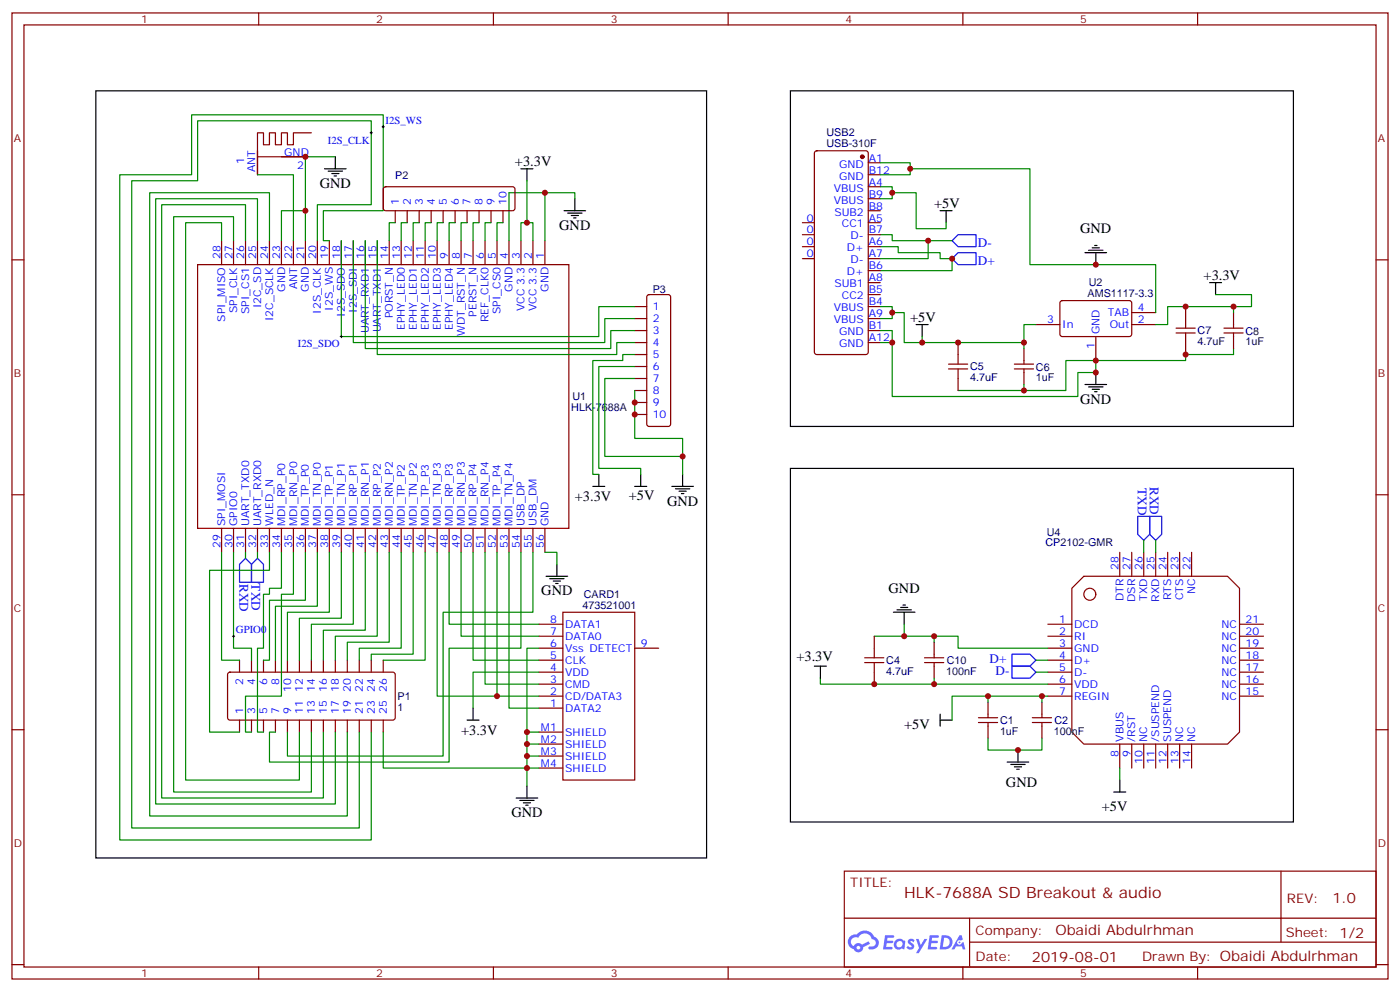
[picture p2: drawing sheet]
<svg xmlns="http://www.w3.org/2000/svg" width="412mm" height="292mm" viewBox="0 0 412 292" stroke-linecap="round" stroke-linejoin="round" font-family="sans-serif">
<g fill="none" stroke="#870000" stroke-width=".35">
<path d="M3.5 3.8h405.4v284.3h-405.4zM7.1 7.3h398.2v277.3h-398.2zM76.2 3.8v3.5M145.3 3.8v3.5M214.5 3.8v3.5M283.6 3.8v3.5M352.8 3.8v3.5M3.5 76.5h3.6M405.3 76.5h3.6M3.5 145.6h3.6M405.3 145.6h3.6M3.5 214.8h3.6"/>
<path d="M405.3 214.8h3.6M248.7 256.4h156.6v28.2h-156.6zM377.3 256.4v20.9M248.7 270.2h156.5M285.6 277.3h119.6M285.6 270.2v14.2M3.5 283.9h3.6M76.2 284.6v3.5M145.3 284.6v3.5M214.5 284.6v3.5M283.6 284.6v3.5M352.8 284.6v3.5"/>
<path d="M405.3 283.9h3.6"/>
</g>
<g fill="#5487ff">
<path d="M267.7 276.5a1.22 1.22 0 0 1 1.7 .3l-.4 .6a.47 .47 0 0 0-.3-.4 .47 .47 0 0 0-.5 .1l.1 .3a1.14 1.14 0 0 1 .8 1.7 1.14 1.14 0 0 1-1.9 0l-.2-.2 .5-.5 .7 .4a.29 .29 0 0 0 .3-.3 .29 .29 0 0 0-.2-.3 1.04 1.04 0 0 1-.6-1.7z"/>
<path d="M260.7 275.3h2.4l.3 .2-.2 .5h-1.8l-.1 .9h1.5l.3 .3-.3 .4h-1.6l-.2 1.1h1.7l.2 .4-.2 .3h-2.6z"/>
<path d="M273.8 275.3h2.4l.3 .2-.1 .5h-1.8l-.2 .9h1.6l.3 .3-.4 .4h-1.6l-.1 1.1h1.7l.2 .4-.2 .3h-2.6z"/>
<path d="M282.6 275.3h.7l.3 1.2-.6 .3a.69 .69 0 0 0-1 .3 .69 .69 0 0 0 .4 1 .69 .69 0 0 0 .9-.6l.5-.3 .6 2.2h-.8l-.2-.9h-1.8l-.5 .9h-.8z"/>
<path d="M269.8 276.4h.8l.6 1.8 1.1-1.8h.9l-2.6 4.1h-.8l.9-1.5z"/>
<path d="M277.4 275.3l-.6 4.1h1.3a2.11 2.11 0 0 0 2.5-2.1 2.11 2.11 0 0 0-2.5-2zM278.1 276a1.39 1.39 0 0 1 1.7 1.4 1.39 1.39 0 0 1-1.8 1.3h-.3z"/>
<path d="M263.7 276.9a1.54 1.54 0 0 0-.1 2.1 1.54 1.54 0 0 0 2.2 .2l.6 .2 .3-2.3-.2-.2-.4-.1a1.49 1.49 0 0 0-2.4 .1zM264 277.9a.94 .94 0 0 1 1.8 0 .94 .94 0 0 1-1.8 0z"/>
<path d="M250.4 275.6a2.18 2.18 0 0 0 1.1 3.8 1.44 1.44 0 0 0 1.6 .9 1.44 1.44 0 0 0 1.2-1.5l2-1-.5-.7-1.9 .9a1.47 1.47 0 0 0-2.4 .5 1.39 1.39 0 0 1-.7-2 1.39 1.39 0 0 1 2-.4 2.12 2.12 0 0 1 2.2-1.4 2.12 2.12 0 0 1 1.9 1.7 1.14 1.14 0 0 1 1.1 1.5 1.14 1.14 0 0 1-1.7 .7 .43 .43 0 0 0-.5 .3 .43 .43 0 0 0 .4 .5 1.98 1.98 0 0 0 2.5-1.2 1.98 1.98 0 0 0-1.2-2.5 3.1 3.1 0 0 0-5.3-.7l-.9 .1zM252.3 278.9a.55 .55 0 0 1 1.1 0 .55 .55 0 0 1-1.1 0z"/>
<circle cx="282.6" cy="277.4" r=".26"/>
</g>
<g fill="none" stroke="#870000" stroke-width=".35">
<path d="M91.7 39.1h-5.3v3.5h-1.7v-3.5h-1.8v3.5h-1.8v-3.5h-1.7v3.5h-1.8v-3.5h-1.8v12.3v-7M75.8 46.1h14.2M113.1 55.2l.5-.2h37.4l.5 .2 .2 .5v5.6l-.2 .5-.5 .2h-37.4l-.5-.2-.2-.5v-5.6zM240.1 44.6l.5-.2h14.5l.6 .4 .1 58.8-.5 .7-14.7 .1-.7-.5v-58.8zM255.8 51.4h3.5M255.8 58.5h3.5M255.8 47.9h3.5M255.8 55h3.5M58.2 77.9h109.4v77.6h-109.4zM65.3 70.8v7.1M68.8 70.8v7.1M72.3 70.8v7.1"/>
<path d="M75.8 70.8v7.1M79.4 70.8v7.1M82.9 70.8v7.1M86.4 70.8v7.1M90 70.8v7.1M93.5 70.8v7.1M97 70.8v7.1M100.5 70.8v7.1M104.1 70.8v7.1M107.6 70.8v7.1M111.1 70.8v7.1M114.7 70.8v7.1"/>
<path d="M116.4 62v3.5M118.2 70.8v7.1M119.9 62v3.5M121.7 70.8v7.1M123.5 62v3.5M125.2 70.8v7.1M127 62v3.5M128.8 70.8v7.1M130.5 62v3.5M132.3 70.8v7.1M134.1 62v3.5M135.8 70.8v7.1"/>
<path d="M137.6 62v3.5M139.3 70.8v7.1M141.1 62v3.5M142.9 70.8v7.1M144.6 62v3.5M146.4 70.8v7.1M148.2 62v3.5M149.9 70.8v7.1M153.5 70.8v7.1M157 70.8v7.1M160.5 70.8v7.1M236.4 65.5h3.5"/>
<path d="M236.4 69.1h3.5M236.4 72.6h3.5M236.4 76.1h3.5M255.8 65.5h3.5M255.8 79.7h3.5M255.8 69.1h3.5M255.8 72.6h3.5M255.8 76.1h3.5M255.8 62h3.5M187 90.2h3.5M187 93.8h3.5M187 97.3h3.5"/>
<path d="M190.7 86.9l.5-.2h5.6l.5 .2 .3 .5v37.4l-.3 .5-.5 .2h-5.6l-.5-.2-.2-.5v-37.4zM255.8 90.2h3.5M255.8 93.8h3.5M255.8 97.3h3.5M255.8 83.2h3.5M255.8 86.7h3.5M305.2 95.5h7M312.4 88.7l.5-.2h20l.5 .7-.1 9.4-.6 .5-20.1-.1-.4-.6v-9.2zM322.8 99.1v7M333.4 95.5h7M333.4 92h7M346.4 98h5.7"/>
<path d="M346.4 96.6h5.7M349.2 90.2v6.4M349.2 98v6.4M360.5 98h5.7M360.5 96.6h5.7M363.4 92v4.6M363.4 98v4.6M187 100.8h3.5M187 104.4h3.5M187 107.9h3.5M187 111.4h3.5M187 114.9h3.5"/>
<path d="M187 118.5h3.5M255.8 100.8h3.5M279.4 108.6h5.6M279.4 107.2h5.6M282.2 100.8v6.4M282.2 108.6v6.3M298.8 108.6h5.6M298.8 107.2h5.6M301.6 102.6v4.6M301.6 108.6v4.6M187 122h3.5M65.3 155.5v7.1"/>
<path d="M68.8 155.5v7.1M72.3 155.5v7.1M75.8 155.5v7.1M79.4 155.5v7.1M82.9 155.5v7.1M86.4 155.5v7.1M90 155.5v7.1M93.5 155.5v7.1M97 155.5v7.1M100.5 155.5v7.1M104.1 155.5v7.1M107.6 155.5v7.1"/>
<path d="M111.1 155.5v7.1M114.7 155.5v7.1M118.2 155.5v7.1M121.7 155.5v7.1M125.2 155.5v7.1M128.8 155.5v7.1M132.3 155.5v7.1M135.8 155.5v7.1M139.3 155.5v7.1M142.9 155.5v7.1M146.4 155.5v7.1M149.9 155.5v7.1"/>
<path d="M153.5 155.5v7.1M157 155.5v7.1M160.5 155.5v7.1M319.3 169.6h42.3l3.5 3.5v42.4l-3.5 3.5h-42.3l-3.6-3.5v-42.4zM329.8 162.6v7M333.4 162.6v7M336.9 162.6v7M340.4 162.6v7M344 162.6v7M347.5 162.6v7M351 162.6v7M67.3 198l.4-.2 48.3 .1 .4 .6v13l-.7 .4h-48.2l-.5-.7v-12.7z"/>
<path d="M70.6 194.3v3.5M74.1 194.3v3.5M77.6 194.3v3.5M81.1 194.3v3.5M84.7 194.3v3.5M88.2 194.3v3.5M91.7 194.3v3.5M95.2 194.3v3.5M98.8 194.3v3.5M102.3 194.3v3.5M105.8 194.3v3.5M109.4 194.3v3.5"/>
<path d="M112.9 194.3v3.5M158.7 197.8h7.1M158.7 194.3h7.1M158.7 190.8h7.1M158.7 187.3h7.1M158.7 183.7h7.1M165.8 180.2h21.2v49.4h-21.2zM187 190.8h7M254.7 195h5.6M254.7 193.6h5.6M257.5 187.3v6.3M257.5 195v6.4"/>
<path d="M272.3 195h5.7M272.3 193.6h5.7M275.2 189v4.6M275.2 195v4.6M308.7 197.8h7M308.7 194.3h7M308.7 190.8h7M308.7 187.3h7M308.7 183.7h7M365.1 197.8h7.1M365.1 194.3h7.1M365.1 190.8h7.1"/>
<path d="M365.1 187.3h7.1M365.1 183.7h7.1M70.6 211.9v3.6M74.1 211.9v3.6M77.6 211.9v3.6M81.1 211.9v3.6M84.7 211.9v3.6M88.2 211.9v3.6M91.7 211.9v3.6M95.2 211.9v3.6M98.8 211.9v3.6M102.3 211.9v3.6"/>
<path d="M105.8 211.9v3.6M109.4 211.9v3.6M112.9 211.9v3.6M158.7 208.4h7.1M158.7 204.9h7.1M158.7 201.4h7.1M158.7 215.5h7.1M158.7 219h7.1M288.2 212.7h5.7M288.2 211.2h5.7M291 206.7v4.5M291 212.7v4.5"/>
<path d="M304.1 212.7h5.6M304.1 211.2h5.6M306.9 206.7v4.5M306.9 212.7v4.5M308.7 204.9h7M308.7 201.4h7M329.8 219v7.1M333.4 219v7.1M336.9 219v7.1M340.4 219v7.1M344 219v7.1M347.5 219v7.1"/>
<path d="M351 219v7.1M365.1 204.9h7.1M365.1 201.4h7.1M158.7 222.5h7.1M158.7 226.1h7.1"/>
<circle cx="321" cy="174.9" r="1.76"/>
</g>
<g fill="none" stroke="#000" stroke-width=".35">
<path d="M28.2 26.7h179.9v225.8h-179.9zM232.8 26.7h148.2v98.8h-148.2zM95.6 49.7h6.4M96.7 50.4h4.2M97.7 51.1h2.1M98.4 51.8h.7M98.8 46.1v3.6M153.5 49.7h3.5M155.2 49.7v3.5M169.3 58.5v3.5M166.2 62h6.3M167.2 62.7h4.2"/>
<path d="M168.3 63.4h2.1M169 64.1h.7M276.9 62h3.6M278.7 62v3.5M319.6 74.4h6.4M320.7 73.7h4.2M321.7 73h2.1M322.4 72.2h.7M322.8 74.4v3.5M269.9 95.5h3.5M271.6 95.5v3.6M356.3 83.2h3.5"/>
<path d="M358.1 83.2v3.5M319.6 113.2h6.4M320.7 113.9h4.2M321.7 114.6h2.1M322.4 115.3h.7M322.8 109.6v3.6M176.4 139.6v3.6M188.7 139.6v3.6M201.1 139.6v3.6M232.8 137.9h148.2v104h-148.2zM174.6 143.2h3.6M187 143.2h3.5"/>
<path d="M197.9 143.2h6.4M199 143.9h4.2M200 144.6h2.1M200.7 145.3h.7M160.9 169.6h6.3M161.9 170.3h4.3M163 171h2.1M163.7 171.7h.7M164 166.1v3.5M264.2 179.5h4.3M265.3 178.8h2.1M266 178.1h.7"/>
<path d="M239.9 196.1h3.5M241.7 196.1v3.5M263.2 180.2h6.3M266.3 180.2v3.5M137.6 211.9h3.5M139.3 208.4v3.5M276.9 211.9h3.6M276.9 210.2v3.5M152 234.9h6.4M153.1 235.6h4.2M154.2 236.3h2.1M154.9 237h.7"/>
<path d="M155.2 231.4v3.5M296.7 224.3h6.3M297.7 225h4.3M298.8 225.7h2.1M299.5 226.4h.7M299.9 220.8v3.5M328.1 233.1h3.5M329.8 229.6v3.5"/>
</g>
<g fill="none" stroke="#008700" stroke-width=".35">
<path d="M75.8 51.4h10.6v19.4M98.8 46.1h-8.8v24.7M155.2 53.2v12.3M160.5 56.7h8.8v1.8M259.3 55h3.5v1.7h7.1v10.6h8.8v-1.8M259.3 47.9h8.8v3.5h-8.8M262.8 56.7v1.8h-3.5M268.1 49.7h35.3v28.2h37v14.1M65.3 70.8v-5.3h-10.6v164.1h33.5v-14.1M68.8 70.8v-7h-17.6v169.3h40.5v-17.6M72.3 70.8v-10.5h-24.7v174.6h47.6v-19.4M75.8 70.8v-12.3h-29.9v178.1h52.9v-21.1"/>
<path d="M79.4 70.8v-14.1h-35.3v183.5h58.2v-24.7M90 62h-7.1v8.8M93.5 70.8v-10.5h15.9v-24.7h-51.2v17.6h-19.4v190.5h67v-28.2M97 70.8h-1.8v-8.8h17.7v-28.2h-56.5v17.6h-21.1v195.8h74.1v-31.7M100.5 70.8v28.3h75.9v-8.9h10.6M104.1 70.8v30h74.1v-7h8.8M107.6 70.8v31.8h72.3v-5.3h7.1M111.1 70.8v33.6h70.6v-3.6h5.3M116.4 65.5h-1.7v5.3M119.9 65.5h-1.7v5.3M123.5 65.5h-1.8v5.3M127 65.5h-1.8v5.3"/>
<path d="M130.5 65.5h-1.7v5.3M134.1 65.5h-1.8v5.3M137.6 65.5h-1.8v5.3M141.1 65.5h-1.8v5.3M144.6 65.5h-1.7v5.3M148.2 65.5h-1.8v5.3M149.9 70.8v-14.1h10.6v14.1M153.5 70.8v-5.3h3.5v5.3M259.3 69.1h3.5v1.7h17.7M259.3 72.6h5.3v1.8h12.3v1.7h3.6v3.6h-21.2M273.4 70.8v5.3h-14.1M259.3 90.2h3.5v3.6h-3.5"/>
<path d="M259.3 97.3h3.5v3.5h-3.5M262.8 92h3.5v8.8h5.3M305.2 95.5h-3.6v5.3h-30v-1.7M358.1 86.7h10.6v3.5h-24.7v5.3h-3.6M363.4 90.2v1.8M187 104.4h-3.6v1.7h-8.8v33.5h1.8M187 107.9h-10.6v30h12.3v1.7M187 111.4h-8.8v22.9h22.9v5.3M187 114.9v14.1h14.1v5.3M262.8 100.8v15.9h54.7v-7.1h5.3v-3.5h26.4v-1.7h14.2v-1.8M301.6 100.8v1.8M301.6 113.2v1.7"/>
<path d="M322.8 106.1h-8.8v8.8h-31.8M336.9 159v3.6M340.4 159v3.6M65.3 162.6v31.7h5.3M68.8 162.6v28.2h5.3v3.5M72.3 162.6v1.7M75.8 162.6v1.7M79.4 162.6v5.3h-17.7v47.6h8.9M82.9 162.6v10.5h-3.5v1.8h-1.8v15.9h-1.8v24.7h1.8M86.4 162.6v12.3h-3.5v30h-10.6v10.6h1.8M90 162.6v14.1h-10.6v17.6h-1.8M93.5 162.6v15.8h-12.4v15.9"/>
<path d="M97 162.6v17.6h-12.3v14.1M100.5 162.6v19.4h-12.3v12.3M104.1 162.6v21.1h-12.4v10.6M107.6 162.6v22.9h-12.4v8.8M111.1 162.6v24.7h-12.3v7M114.7 162.6v26.4h-12.4v5.3M118.2 162.6v28.2h-12.4v3.5M121.7 162.6v29.9h-12.3v1.8M125.2 162.6v31.7h-12.3M128.8 162.6v42.3h17.6M132.3 162.6v21.1h26.4M135.8 162.6v24.7h22.9"/>
<path d="M139.3 162.6v31.7h19.4M142.9 162.6v38.8h15.8M146.4 162.6v42.3h12.3M149.9 162.6v45.8h8.8M153.5 162.6v28.2h-21.2v33.5h-52.9v-8.8h1.7M157 162.6v17.6h-26.5v42.3h-45.8v-7M160.5 162.6h3.5v3.5M158.7 190.8h-3.5v24.7M158.7 197.8h-19.4v10.6M241.7 199.6v1.8h67M257.5 187.3h24.7v3.5h26.5M266.3 183.7v3.6"/>
<path d="M275.2 187.3v1.7M275.2 199.6v1.8M305.2 194.3h3.5M305.2 197.8h3.5M112.9 215.5v10.6h45.8M155.2 219h3.5M158.7 215.5h-3.5v15.9M291 217.2v3.6h15.9v-3.6M291 204.9v1.8M306.9 204.9v1.8M308.7 204.9h-28.2v7M155.2 222.5h3.5"/>
<path d="M329.8 226.1v3.5"/>
</g>
<path d="M282.2 69.1h5.3v3.5h-5.3l-1.7-1.8zM282.2 74.4h5.3v3.5h-5.3l-1.7-1.8zM335.1 152h3.6v5.3l-1.8 1.7-1.8-1.7zM338.7 152h3.5v5.3l-1.8 1.7-1.7-1.7zM70.6 166.1l1.7-1.8 1.8 1.8v5.3h-3.5zM74.1 166.1l1.7-1.8 1.8 1.8v5.3h-3.5zM298.1 196.1h5.3l1.8 1.7-1.8 1.8h-5.3zM298.1 192.5h5.3l1.8 1.8-1.8 1.8h-5.3z" fill="none" stroke="#00f" stroke-width=".35"/>
<circle cx="254" cy="46.1" r=".53" fill="#870000" stroke="#870000" stroke-width=".35"/>
<path d="M109 39.1h.7M109.4 38.7v.7M112.5 37.3h.7M112.9 37v.7M100.2 99.1h.7M100.5 98.7v.7M68.4 187.3h.7M68.8 186.9v.7" fill="none" stroke="#000" stroke-width=".29"/>
<g fill="#c00">
<circle cx="363.4" cy="90.2" r=".88"/>
<circle cx="349.3" cy="104.4" r=".88"/>
<circle cx="349.3" cy="90.2" r=".88"/>
<circle cx="301.6" cy="114.9" r=".88"/>
<circle cx="282.2" cy="100.8" r=".88"/>
<circle cx="291" cy="204.9" r=".88"/>
<circle cx="257.5" cy="201.4" r=".88"/>
<circle cx="275.2" cy="201.4" r=".88"/>
<circle cx="322.8" cy="77.9" r=".88"/>
<circle cx="268.1" cy="49.7" r=".88"/>
<circle cx="271.6" cy="100.8" r=".88"/>
<circle cx="262.8" cy="92" r=".88"/>
<circle cx="262.8" cy="56.7" r=".88"/>
<circle cx="280.5" cy="76.1" r=".88"/>
<circle cx="90" cy="62" r=".88"/>
<circle cx="90" cy="46.1" r=".88"/>
<circle cx="155.2" cy="215.5" r=".88"/>
<circle cx="155.2" cy="222.5" r=".88"/>
<circle cx="146.4" cy="204.9" r=".88"/>
<circle cx="322.8" cy="106.1" r=".88"/>
<circle cx="299.9" cy="220.8" r=".88"/>
<circle cx="266.3" cy="187.3" r=".88"/>
<circle cx="155.2" cy="65.5" r=".88"/>
<circle cx="155.2" cy="219" r=".88"/>
<circle cx="155.2" cy="226.1" r=".88"/>
<circle cx="160.5" cy="56.7" r=".88"/>
<circle cx="201.1" cy="134.3" r=".88"/>
<circle cx="187" cy="118.5" r=".88"/>
<circle cx="187" cy="122" r=".88"/>
<circle cx="273.4" cy="70.8" r=".88"/>
<circle cx="262.8" cy="100.8" r=".88"/>
<circle cx="322.8" cy="109.6" r=".88"/>
<circle cx="275.2" cy="187.3" r=".88"/>
<circle cx="306.9" cy="204.9" r=".88"/>
<circle cx="301.6" cy="100.8" r=".88"/>
</g>
<text font-size="4.6" fill="#800" x="266.4" y="264.2">HLK-7688A SD Breakout &amp; audio</text>
<g font-size="4.2">
<text x="151.7" y="49">+3.3V</text>
<text x="94.2" y="55.3">GND</text>
<text x="275.2" y="61.3">+5V</text>
<text x="164.7" y="67.7">GND</text>
<text x="318.2" y="68.7">GND</text>
<text x="354.5" y="82.5">+3.3V</text>
<text x="268.1" y="94.8">+5V</text>
<text x="318.2" y="118.8">GND</text>
<text x="169.3" y="147.4">+3.3V</text>
<text x="185.2" y="147.1">+5V</text>
<text x="196.5" y="148.8">GND</text>
<text x="159.5" y="175.3">GND</text>
<text x="261.8" y="174.6">GND</text>
<text x="234.6" y="194.7">+3.3V</text>
<text x="266.3" y="214.4">+5V</text>
<text x="135.8" y="216.2">+3.3V</text>
<text x="296.3" y="231.7">GND</text>
<text x="324.6" y="238.8">+5V</text>
<text x="150.6" y="240.5">GND</text>
</g>
<g font-size="4.2" fill="#800">
<text x="392.5" y="265.7">1.0</text>
<text x="310.9" y="275.2">Obaidi Abdulrhman</text>
<text x="304" y="283">2019-08-01</text>
</g>
<g font-size="3.9" fill="#00f">
<text x="288" y="72.6">D-</text>
<text x="288" y="77.9">D+</text>
<text x="335.1" y="143.7" transform="rotate(90 335.1 143.7)">TXD</text>
<text x="338.7" y="143.4" transform="rotate(90 338.7 143.4)">RXD</text>
<text x="70.6" y="171.9" transform="rotate(90 70.6 171.9)">RXD</text>
<text x="74.1" y="171.7" transform="rotate(90 74.1 171.7)">TXD</text>
<text x="291.5" y="195.2">D+</text>
<text x="293.3" y="198.7">D-</text>
</g>
<g font-size="3.9" fill="#800">
<text x="250.5" y="261">TITLE:</text>
<text x="379.1" y="265.7">REV:</text>
<text x="287.4" y="275.2">Company:</text>
<text x="378.7" y="275.8">Sheet: 1/2</text>
<text x="287.4" y="282.9">Date:</text>
<text x="336.4" y="282.9">Drawn By: Obaidi Abdulrhman</text>
</g>
<g font-size="3.2" fill="#800">
<text x="41.6" y="6.8">1</text>
<text x="110.8" y="6.8">2</text>
<text x="179.9" y="6.8">3</text>
<text x="249.1" y="6.8">4</text>
<text x="318.2" y="6.8">5</text>
<text x="4.1" y="41.9">A</text>
<text x="405.9" y="41.9">A</text>
<text x="4.1" y="111.1">B</text>
<text x="405.9" y="111.1">B</text>
<text x="4.1" y="180.2">C</text>
<text x="405.9" y="180.2">C</text>
<text x="4.1" y="249.3">D</text>
<text x="405.9" y="249.3">D</text>
<text x="41.6" y="287.6">1</text>
<text x="110.8" y="287.6">2</text>
<text x="179.9" y="287.6">3</text>
<text x="249.1" y="287.6">4</text>
<text x="318.2" y="287.6">5</text>
</g>
<g font-size="3.2" fill="#00f">
<text x="113.6" y="36.4">I2S_WS</text>
<text x="83.7" y="45.8">GND</text>
<text x="96.5" y="42.3">I2S_CLK</text>
<text x="255.9" y="47.6">A1</text>
<text x="72" y="48.2" transform="rotate(-90 72 48.2)">1</text>
<text x="75.1" y="50.7" transform="rotate(-90 75.1 50.7)">ANT</text>
<text x="87.5" y="49.7">2</text>
<text x="247.2" y="52.8">GND</text>
<text x="247.2" y="49.3">GND</text>
<text x="255.9" y="51.1">B12</text>
<text x="245.6" y="59.9">VBUS</text>
<text x="245.6" y="56.4">VBUS</text>
<text x="255.9" y="58.1">B9</text>
<text x="255.9" y="54.6">A4</text>
<text x="117.5" y="60.3" transform="rotate(-90 117.5 60.3)">1</text>
<text x="121" y="60.3" transform="rotate(-90 121 60.3)">2</text>
<text x="124.5" y="60.3" transform="rotate(-90 124.5 60.3)">3</text>
<text x="128.1" y="60.3" transform="rotate(-90 128.1 60.3)">4</text>
<text x="131.6" y="60.3" transform="rotate(-90 131.6 60.3)">5</text>
<text x="135.1" y="60.3" transform="rotate(-90 135.1 60.3)">6</text>
<text x="138.6" y="60.3" transform="rotate(-90 138.6 60.3)">7</text>
<text x="142.2" y="60.3" transform="rotate(-90 142.2 60.3)">8</text>
<text x="145.7" y="60.3" transform="rotate(-90 145.7 60.3)">9</text>
<text x="149.2" y="60.3" transform="rotate(-90 149.2 60.3)">10</text>
<text x="237.7" y="65.2">0</text>
<text x="245.8" y="63.4">SUB2</text>
<text x="255.9" y="65.2">A5</text>
<text x="255.9" y="61.7">B8</text>
<text x="237.7" y="68.7">0</text>
<text x="248" y="67">CC1</text>
<text x="250.6" y="70.5">D-</text>
<text x="255.9" y="68.7">B7</text>
<text x="64.9" y="76.1" transform="rotate(-90 64.9 76.1)">28</text>
<text x="68.4" y="76.1" transform="rotate(-90 68.4 76.1)">27</text>
<text x="72" y="76.1" transform="rotate(-90 72 76.1)">26</text>
<text x="75.5" y="76.1" transform="rotate(-90 75.5 76.1)">25</text>
<text x="79" y="76.1" transform="rotate(-90 79 76.1)">24</text>
<text x="82.5" y="76.1" transform="rotate(-90 82.5 76.1)">23</text>
<text x="86.1" y="76.1" transform="rotate(-90 86.1 76.1)">22</text>
<text x="89.6" y="76.1" transform="rotate(-90 89.6 76.1)">21</text>
<text x="93.1" y="76.1" transform="rotate(-90 93.1 76.1)">20</text>
<text x="96.7" y="76.1" transform="rotate(-90 96.7 76.1)">19</text>
<text x="100.2" y="76.1" transform="rotate(-90 100.2 76.1)">18</text>
<text x="103.7" y="76.1" transform="rotate(-90 103.7 76.1)">17</text>
<text x="107.2" y="76.1" transform="rotate(-90 107.2 76.1)">16</text>
<text x="110.8" y="76.1" transform="rotate(-90 110.8 76.1)">15</text>
<text x="114.3" y="76.1" transform="rotate(-90 114.3 76.1)">14</text>
<text x="117.8" y="76.1" transform="rotate(-90 117.8 76.1)">13</text>
<text x="121.4" y="76.1" transform="rotate(-90 121.4 76.1)">12</text>
<text x="124.9" y="76.1" transform="rotate(-90 124.9 76.1)">11</text>
<text x="128.4" y="76.1" transform="rotate(-90 128.4 76.1)">10</text>
<text x="131.9" y="76.1" transform="rotate(-90 131.9 76.1)">9</text>
<text x="135.5" y="76.1" transform="rotate(-90 135.5 76.1)">8</text>
<text x="139" y="76.1" transform="rotate(-90 139 76.1)">7</text>
<text x="142.5" y="76.1" transform="rotate(-90 142.5 76.1)">6</text>
<text x="146" y="76.1" transform="rotate(-90 146 76.1)">5</text>
<text x="149.6" y="76.1" transform="rotate(-90 149.6 76.1)">4</text>
<text x="153.1" y="76.1" transform="rotate(-90 153.1 76.1)">3</text>
<text x="156.6" y="76.1" transform="rotate(-90 156.6 76.1)">2</text>
<text x="160.2" y="76.1" transform="rotate(-90 160.2 76.1)">1</text>
<text x="237.7" y="72.2">0</text>
<text x="237.7" y="75.8">0</text>
<text x="249.4" y="74">D+</text>
<text x="250.6" y="77.5">D-</text>
<text x="255.9" y="72.2">A6</text>
<text x="255.9" y="75.8">A7</text>
<text x="249.4" y="81.1">D+</text>
<text x="255.9" y="79.3">B6</text>
<text x="255.9" y="82.8">A8</text>
<text x="84" y="85.9" transform="rotate(-90 84 85.9)">GND</text>
<text x="87.5" y="85.1" transform="rotate(-90 87.5 85.1)">ANT</text>
<text x="91" y="85.9" transform="rotate(-90 91 85.9)">GND</text>
<text x="151" y="85.9" transform="rotate(-90 151 85.9)">GND</text>
<text x="161.6" y="85.9" transform="rotate(-90 161.6 85.9)">GND</text>
<text x="245.8" y="84.6">SUB1</text>
<text x="248" y="88.1">CC2</text>
<text x="255.9" y="86.4">B5</text>
<text x="255.9" y="89.9">B4</text>
<text x="66.3" y="94.7" transform="rotate(-90 66.3 94.7)">SPI_MISO</text>
<text x="69.8" y="92.2" transform="rotate(-90 69.8 92.2)">SPI_CLK</text>
<text x="73.4" y="92.4" transform="rotate(-90 73.4 92.4)">SPI_CS1</text>
<text x="76.9" y="90.8" transform="rotate(-90 76.9 90.8)">I2C_SD</text>
<text x="80.4" y="94.5" transform="rotate(-90 80.4 94.5)">I2C_SCLK</text>
<text x="94.5" y="92.3" transform="rotate(-90 94.5 92.3)">I2S_CLK</text>
<text x="98.1" y="91.4" transform="rotate(-90 98.1 91.4)">I2S_WS</text>
<text x="101.6" y="93.2" transform="rotate(-90 101.6 93.2)">I2S_SDO</text>
<text x="105.1" y="92.1" transform="rotate(-90 105.1 92.1)">I2S_SDI</text>
<text x="115.7" y="93.7" transform="rotate(-90 115.7 93.7)">PORST_N</text>
<text x="140.4" y="93.2" transform="rotate(-90 140.4 93.2)">PERST_N</text>
<text x="143.9" y="94.8" transform="rotate(-90 143.9 94.8)">REF_CLK0</text>
<text x="147.5" y="92.4" transform="rotate(-90 147.5 92.4)">SPI_CS0</text>
<text x="154.5" y="91.5" transform="rotate(-90 154.5 91.5)">VCC 3.3</text>
<text x="158" y="91.5" transform="rotate(-90 158 91.5)">VCC 3.3</text>
<text x="192.3" y="91.3">1</text>
<text x="192.3" y="94.8">2</text>
<text x="245.6" y="95.2">VBUS</text>
<text x="245.6" y="91.7">VBUS</text>
<text x="255.9" y="93.4">A9</text>
<text x="308.4" y="95.2">3</text>
<text x="326.4" y="93.1">TAB</text>
<text x="335.1" y="95.2">2</text>
<text x="335.1" y="91.7">4</text>
<text x="108.7" y="98.1" transform="rotate(-90 108.7 98.1)">UART_RXD1</text>
<text x="112.2" y="97.9" transform="rotate(-90 112.2 97.9)">UART_TXD1</text>
<text x="119.2" y="97.1" transform="rotate(-90 119.2 97.1)">EPHY_LED0</text>
<text x="122.8" y="97.1" transform="rotate(-90 122.8 97.1)">EPHY_LED1</text>
<text x="126.3" y="97.1" transform="rotate(-90 126.3 97.1)">EPHY_LED2</text>
<text x="129.8" y="97.1" transform="rotate(-90 129.8 97.1)">EPHY_LED3</text>
<text x="133.3" y="97.1" transform="rotate(-90 133.3 97.1)">EPHY_LED4</text>
<text x="136.9" y="98.9" transform="rotate(-90 136.9 98.9)">WDT_RST_N</text>
<text x="192.3" y="98.4">3</text>
<text x="192.3" y="101.9">4</text>
<text x="247.2" y="98.7">GND</text>
<text x="255.9" y="100.5">A12</text>
<text x="255.9" y="96.9">B1</text>
<text x="312.9" y="96.6">In</text>
<text x="323.8" y="98.4" transform="rotate(-90 323.8 98.4)">GND</text>
<text x="326.9" y="96.6">Out</text>
<text x="87.7" y="102.2">I2S_SDO</text>
<text x="192.3" y="105.4">5</text>
<text x="247.2" y="102.2">GND</text>
<text x="322.4" y="102.8" transform="rotate(-90 322.4 102.8)">1</text>
<text x="192.3" y="108.9">6</text>
<text x="192.3" y="112.5">7</text>
<text x="192.3" y="116">8</text>
<text x="192.3" y="119.5">9</text>
<text x="192.3" y="123">10</text>
<text x="66.3" y="154.8" transform="rotate(-90 66.3 154.8)">SPI_MOSI</text>
<text x="69.8" y="154.8" transform="rotate(-90 69.8 154.8)">GPIO0</text>
<text x="73.4" y="154.8" transform="rotate(-90 73.4 154.8)">UART_TXD0</text>
<text x="76.9" y="154.8" transform="rotate(-90 76.9 154.8)">UART_RXD0</text>
<text x="80.4" y="154.8" transform="rotate(-90 80.4 154.8)">WLED_N</text>
<text x="84" y="154.8" transform="rotate(-90 84 154.8)">MDI_RP_P0</text>
<text x="87.5" y="154.8" transform="rotate(-90 87.5 154.8)">MDI_RN_P0</text>
<text x="91" y="154.8" transform="rotate(-90 91 154.8)">MDI_TP_P0</text>
<text x="94.5" y="154.8" transform="rotate(-90 94.5 154.8)">MDI_TN_P0</text>
<text x="98.1" y="154.8" transform="rotate(-90 98.1 154.8)">MDI_TP_P1</text>
<text x="101.6" y="154.8" transform="rotate(-90 101.6 154.8)">MDI_TN_P1</text>
<text x="105.1" y="154.8" transform="rotate(-90 105.1 154.8)">MDI_RP_P1</text>
<text x="108.7" y="154.8" transform="rotate(-90 108.7 154.8)">MDI_RN_P1</text>
<text x="112.2" y="154.8" transform="rotate(-90 112.2 154.8)">MDI_RP_P2</text>
<text x="115.7" y="154.8" transform="rotate(-90 115.7 154.8)">MDI_RN_P2</text>
<text x="119.2" y="154.8" transform="rotate(-90 119.2 154.8)">MDI_TP_P2</text>
<text x="122.8" y="154.8" transform="rotate(-90 122.8 154.8)">MDI_TN_P2</text>
<text x="126.3" y="154.8" transform="rotate(-90 126.3 154.8)">MDI_TP_P3</text>
<text x="129.8" y="154.8" transform="rotate(-90 129.8 154.8)">MDI_TN_P3</text>
<text x="133.3" y="154.8" transform="rotate(-90 133.3 154.8)">MDI_RP_P3</text>
<text x="136.9" y="154.8" transform="rotate(-90 136.9 154.8)">MDI_RN_P3</text>
<text x="140.4" y="154.8" transform="rotate(-90 140.4 154.8)">MDI_RP_P4</text>
<text x="143.9" y="154.8" transform="rotate(-90 143.9 154.8)">MDI_RN_P4</text>
<text x="147.5" y="154.8" transform="rotate(-90 147.5 154.8)">MDI_TP_P4</text>
<text x="151" y="154.8" transform="rotate(-90 151 154.8)">MDI_TN_P4</text>
<text x="154.5" y="154.8" transform="rotate(-90 154.5 154.8)">USB_DP</text>
<text x="158" y="154.8" transform="rotate(-90 158 154.8)">USB_DM</text>
<text x="161.6" y="154.8" transform="rotate(-90 161.6 154.8)">GND</text>
<text x="64.9" y="161.3" transform="rotate(-90 64.9 161.3)">29</text>
<text x="68.4" y="161.3" transform="rotate(-90 68.4 161.3)">30</text>
<text x="72" y="161.3" transform="rotate(-90 72 161.3)">31</text>
<text x="75.5" y="161.3" transform="rotate(-90 75.5 161.3)">32</text>
<text x="79" y="161.3" transform="rotate(-90 79 161.3)">33</text>
<text x="82.5" y="161.3" transform="rotate(-90 82.5 161.3)">34</text>
<text x="86.1" y="161.3" transform="rotate(-90 86.1 161.3)">35</text>
<text x="89.6" y="161.3" transform="rotate(-90 89.6 161.3)">36</text>
<text x="93.1" y="161.3" transform="rotate(-90 93.1 161.3)">37</text>
<text x="96.7" y="161.3" transform="rotate(-90 96.7 161.3)">38</text>
<text x="100.2" y="161.3" transform="rotate(-90 100.2 161.3)">39</text>
<text x="103.7" y="161.3" transform="rotate(-90 103.7 161.3)">40</text>
<text x="107.2" y="161.3" transform="rotate(-90 107.2 161.3)">41</text>
<text x="110.8" y="161.3" transform="rotate(-90 110.8 161.3)">42</text>
<text x="114.3" y="161.3" transform="rotate(-90 114.3 161.3)">43</text>
<text x="117.8" y="161.3" transform="rotate(-90 117.8 161.3)">44</text>
<text x="121.4" y="161.3" transform="rotate(-90 121.4 161.3)">45</text>
<text x="124.9" y="161.3" transform="rotate(-90 124.9 161.3)">46</text>
<text x="128.4" y="161.3" transform="rotate(-90 128.4 161.3)">47</text>
<text x="131.9" y="161.3" transform="rotate(-90 131.9 161.3)">48</text>
<text x="135.5" y="161.3" transform="rotate(-90 135.5 161.3)">49</text>
<text x="139" y="161.3" transform="rotate(-90 139 161.3)">50</text>
<text x="142.5" y="161.3" transform="rotate(-90 142.5 161.3)">51</text>
<text x="146" y="161.3" transform="rotate(-90 146 161.3)">52</text>
<text x="149.6" y="161.3" transform="rotate(-90 149.6 161.3)">53</text>
<text x="153.1" y="161.3" transform="rotate(-90 153.1 161.3)">54</text>
<text x="156.6" y="161.3" transform="rotate(-90 156.6 161.3)">55</text>
<text x="160.2" y="161.3" transform="rotate(-90 160.2 161.3)">56</text>
<text x="329.5" y="167.9" transform="rotate(-90 329.5 167.9)">28</text>
<text x="333" y="167.9" transform="rotate(-90 333 167.9)">27</text>
<text x="336.5" y="167.9" transform="rotate(-90 336.5 167.9)">26</text>
<text x="340.1" y="167.9" transform="rotate(-90 340.1 167.9)">25</text>
<text x="343.6" y="167.9" transform="rotate(-90 343.6 167.9)">24</text>
<text x="347.1" y="167.9" transform="rotate(-90 347.1 167.9)">23</text>
<text x="350.7" y="167.9" transform="rotate(-90 350.7 167.9)">22</text>
<text x="330.9" y="176.9" transform="rotate(-90 330.9 176.9)">DTR</text>
<text x="334.4" y="177.1" transform="rotate(-90 334.4 177.1)">DSR</text>
<text x="338" y="176.9" transform="rotate(-90 338 176.9)">TXD</text>
<text x="341.5" y="177.1" transform="rotate(-90 341.5 177.1)">RXD</text>
<text x="345" y="176.7" transform="rotate(-90 345 176.7)">RTS</text>
<text x="348.5" y="176.7" transform="rotate(-90 348.5 176.7)">CTS</text>
<text x="352.1" y="174.9" transform="rotate(-90 352.1 174.9)">NC</text>
<text x="162" y="183.4">8</text>
<text x="166.5" y="184.8">DATA1</text>
<text x="312" y="183.4">1</text>
<text x="316.4" y="184.8">DCD</text>
<text x="359.8" y="184.8">NC</text>
<text x="366.9" y="183.4">21</text>
<text x="69.5" y="186.4">GPIO0</text>
<text x="162" y="190.4">6</text>
<text x="162" y="186.9">7</text>
<text x="166.5" y="191.8">Vss DETECT</text>
<text x="166.5" y="188.3">DATA0</text>
<text x="188.7" y="190.4">9</text>
<text x="312" y="186.9">2</text>
<text x="312" y="190.4">3</text>
<text x="316.4" y="188.3">RI</text>
<text x="316.4" y="191.8">GND</text>
<text x="359.8" y="191.8">NC</text>
<text x="359.8" y="188.3">NC</text>
<text x="366.9" y="190.4">19</text>
<text x="366.9" y="186.9">20</text>
<text x="162" y="197.5">4</text>
<text x="162" y="194">5</text>
<text x="166.5" y="195.4">CLK</text>
<text x="312" y="194">4</text>
<text x="312" y="197.5">5</text>
<text x="316.4" y="195.4">D+</text>
<text x="359.8" y="195.4">NC</text>
<text x="366.9" y="197.5">17</text>
<text x="366.9" y="194">18</text>
<text x="71.6" y="201.6" transform="rotate(-90 71.6 201.6)">2</text>
<text x="75.1" y="201.6" transform="rotate(-90 75.1 201.6)">4</text>
<text x="78.7" y="201.6" transform="rotate(-90 78.7 201.6)">6</text>
<text x="82.2" y="201.6" transform="rotate(-90 82.2 201.6)">8</text>
<text x="85.7" y="203.6" transform="rotate(-90 85.7 203.6)">10</text>
<text x="89.3" y="203.6" transform="rotate(-90 89.3 203.6)">12</text>
<text x="92.8" y="203.6" transform="rotate(-90 92.8 203.6)">14</text>
<text x="96.3" y="203.6" transform="rotate(-90 96.3 203.6)">16</text>
<text x="99.8" y="203.6" transform="rotate(-90 99.8 203.6)">18</text>
<text x="103.4" y="203.6" transform="rotate(-90 103.4 203.6)">20</text>
<text x="106.9" y="203.6" transform="rotate(-90 106.9 203.6)">22</text>
<text x="110.4" y="203.6" transform="rotate(-90 110.4 203.6)">24</text>
<text x="113.9" y="203.6" transform="rotate(-90 113.9 203.6)">26</text>
<text x="162" y="201">3</text>
<text x="166.5" y="202.4">CMD</text>
<text x="166.5" y="198.9">VDD</text>
<text x="312" y="201">6</text>
<text x="316.4" y="198.9">D-</text>
<text x="316.4" y="202.4">VDD</text>
<text x="359.8" y="202.4">NC</text>
<text x="359.8" y="198.9">NC</text>
<text x="366.9" y="201">16</text>
<text x="162" y="208.1">1</text>
<text x="162" y="204.5">2</text>
<text x="166.5" y="209.5">DATA2</text>
<text x="166.5" y="206">CD/DATA3</text>
<text x="312" y="204.5">7</text>
<text x="316.4" y="206">REGIN</text>
<text x="359.8" y="206">NC</text>
<text x="366.9" y="204.5">15</text>
<text x="71.6" y="210.2" transform="rotate(-90 71.6 210.2)">1</text>
<text x="75.1" y="210.2" transform="rotate(-90 75.1 210.2)">3</text>
<text x="78.7" y="210.2" transform="rotate(-90 78.7 210.2)">5</text>
<text x="82.2" y="210.2" transform="rotate(-90 82.2 210.2)">7</text>
<text x="85.7" y="210.2" transform="rotate(-90 85.7 210.2)">9</text>
<text x="89.3" y="210.2" transform="rotate(-90 89.3 210.2)">11</text>
<text x="92.8" y="210.2" transform="rotate(-90 92.8 210.2)">13</text>
<text x="96.3" y="210.2" transform="rotate(-90 96.3 210.2)">15</text>
<text x="99.8" y="210.2" transform="rotate(-90 99.8 210.2)">17</text>
<text x="103.4" y="210.2" transform="rotate(-90 103.4 210.2)">19</text>
<text x="106.9" y="210.2" transform="rotate(-90 106.9 210.2)">21</text>
<text x="110.4" y="210.2" transform="rotate(-90 110.4 210.2)">23</text>
<text x="113.9" y="210.2" transform="rotate(-90 113.9 210.2)">25</text>
<text x="159.4" y="215.1">M1</text>
<text x="159.4" y="218.7">M2</text>
<text x="166.5" y="216.5">SHIELD</text>
<text x="166.5" y="220.1">SHIELD</text>
<text x="330.9" y="218.3" transform="rotate(-90 330.9 218.3)">VBUS</text>
<text x="334.4" y="218.3" transform="rotate(-90 334.4 218.3)">/RST</text>
<text x="338" y="218.3" transform="rotate(-90 338 218.3)">NC</text>
<text x="341.5" y="218.3" transform="rotate(-90 341.5 218.3)">/SUSPEND</text>
<text x="345" y="218.3" transform="rotate(-90 345 218.3)">SUSPEND</text>
<text x="348.5" y="218.3" transform="rotate(-90 348.5 218.3)">NC</text>
<text x="352.1" y="218.3" transform="rotate(-90 352.1 218.3)">NC</text>
<text x="159.4" y="222.2">M3</text>
<text x="159.4" y="225.7">M4</text>
<text x="166.5" y="223.6">SHIELD</text>
<text x="166.5" y="227.1">SHIELD</text>
<text x="329.5" y="222.8" transform="rotate(-90 329.5 222.8)">8</text>
<text x="333" y="222.8" transform="rotate(-90 333 222.8)">9</text>
<text x="336.5" y="224.8" transform="rotate(-90 336.5 224.8)">10</text>
<text x="340.1" y="224.8" transform="rotate(-90 340.1 224.8)">11</text>
<text x="343.6" y="224.8" transform="rotate(-90 343.6 224.8)">12</text>
<text x="347.1" y="224.8" transform="rotate(-90 347.1 224.8)">13</text>
<text x="350.7" y="224.8" transform="rotate(-90 350.7 224.8)">14</text>
</g>
<g font-size="3.2" fill="#000080">
<text x="243.5" y="40.1">USB2</text>
<text x="243.5" y="43.3">USB-310F</text>
<text x="116.4" y="52.7">P2</text>
<text x="192.3" y="86.2">P3</text>
<text x="320.4" y="87.4">AMS1117-3.3</text>
<text x="320.7" y="84.2">U2</text>
<text x="352.8" y="101.6">4.7uF</text>
<text x="352.8" y="98.4">C7</text>
<text x="366.9" y="101.6">1uF</text>
<text x="366.9" y="98.5">C8</text>
<text x="285.8" y="112.2">4.7uF</text>
<text x="285.8" y="109">C5</text>
<text x="305.2" y="112.2">1uF</text>
<text x="305.2" y="109.1">C6</text>
<text x="168.6" y="117.8">U1</text>
<text x="168.3" y="120.9">HLK-7688A</text>
<text x="308" y="160.8">CP2102-GMR</text>
<text x="308.3" y="157.6">U4</text>
<text x="171.6" y="179.1">473521001</text>
<text x="171.9" y="176">CARD1</text>
<text x="261.1" y="195.4">C4</text>
<text x="278.9" y="195.5">C10</text>
<text x="261.1" y="198.6">4.7uF</text>
<text x="278.7" y="198.6">100nF</text>
<text x="117.1" y="209.2">1</text>
<text x="117.1" y="206.1">P1</text>
<text x="294.6" y="213.1">C1</text>
<text x="310.6" y="213.1">C2</text>
<text x="294.6" y="216.3">1uF</text>
<text x="310.4" y="216.3">100nF</text>
</g>
</svg>
